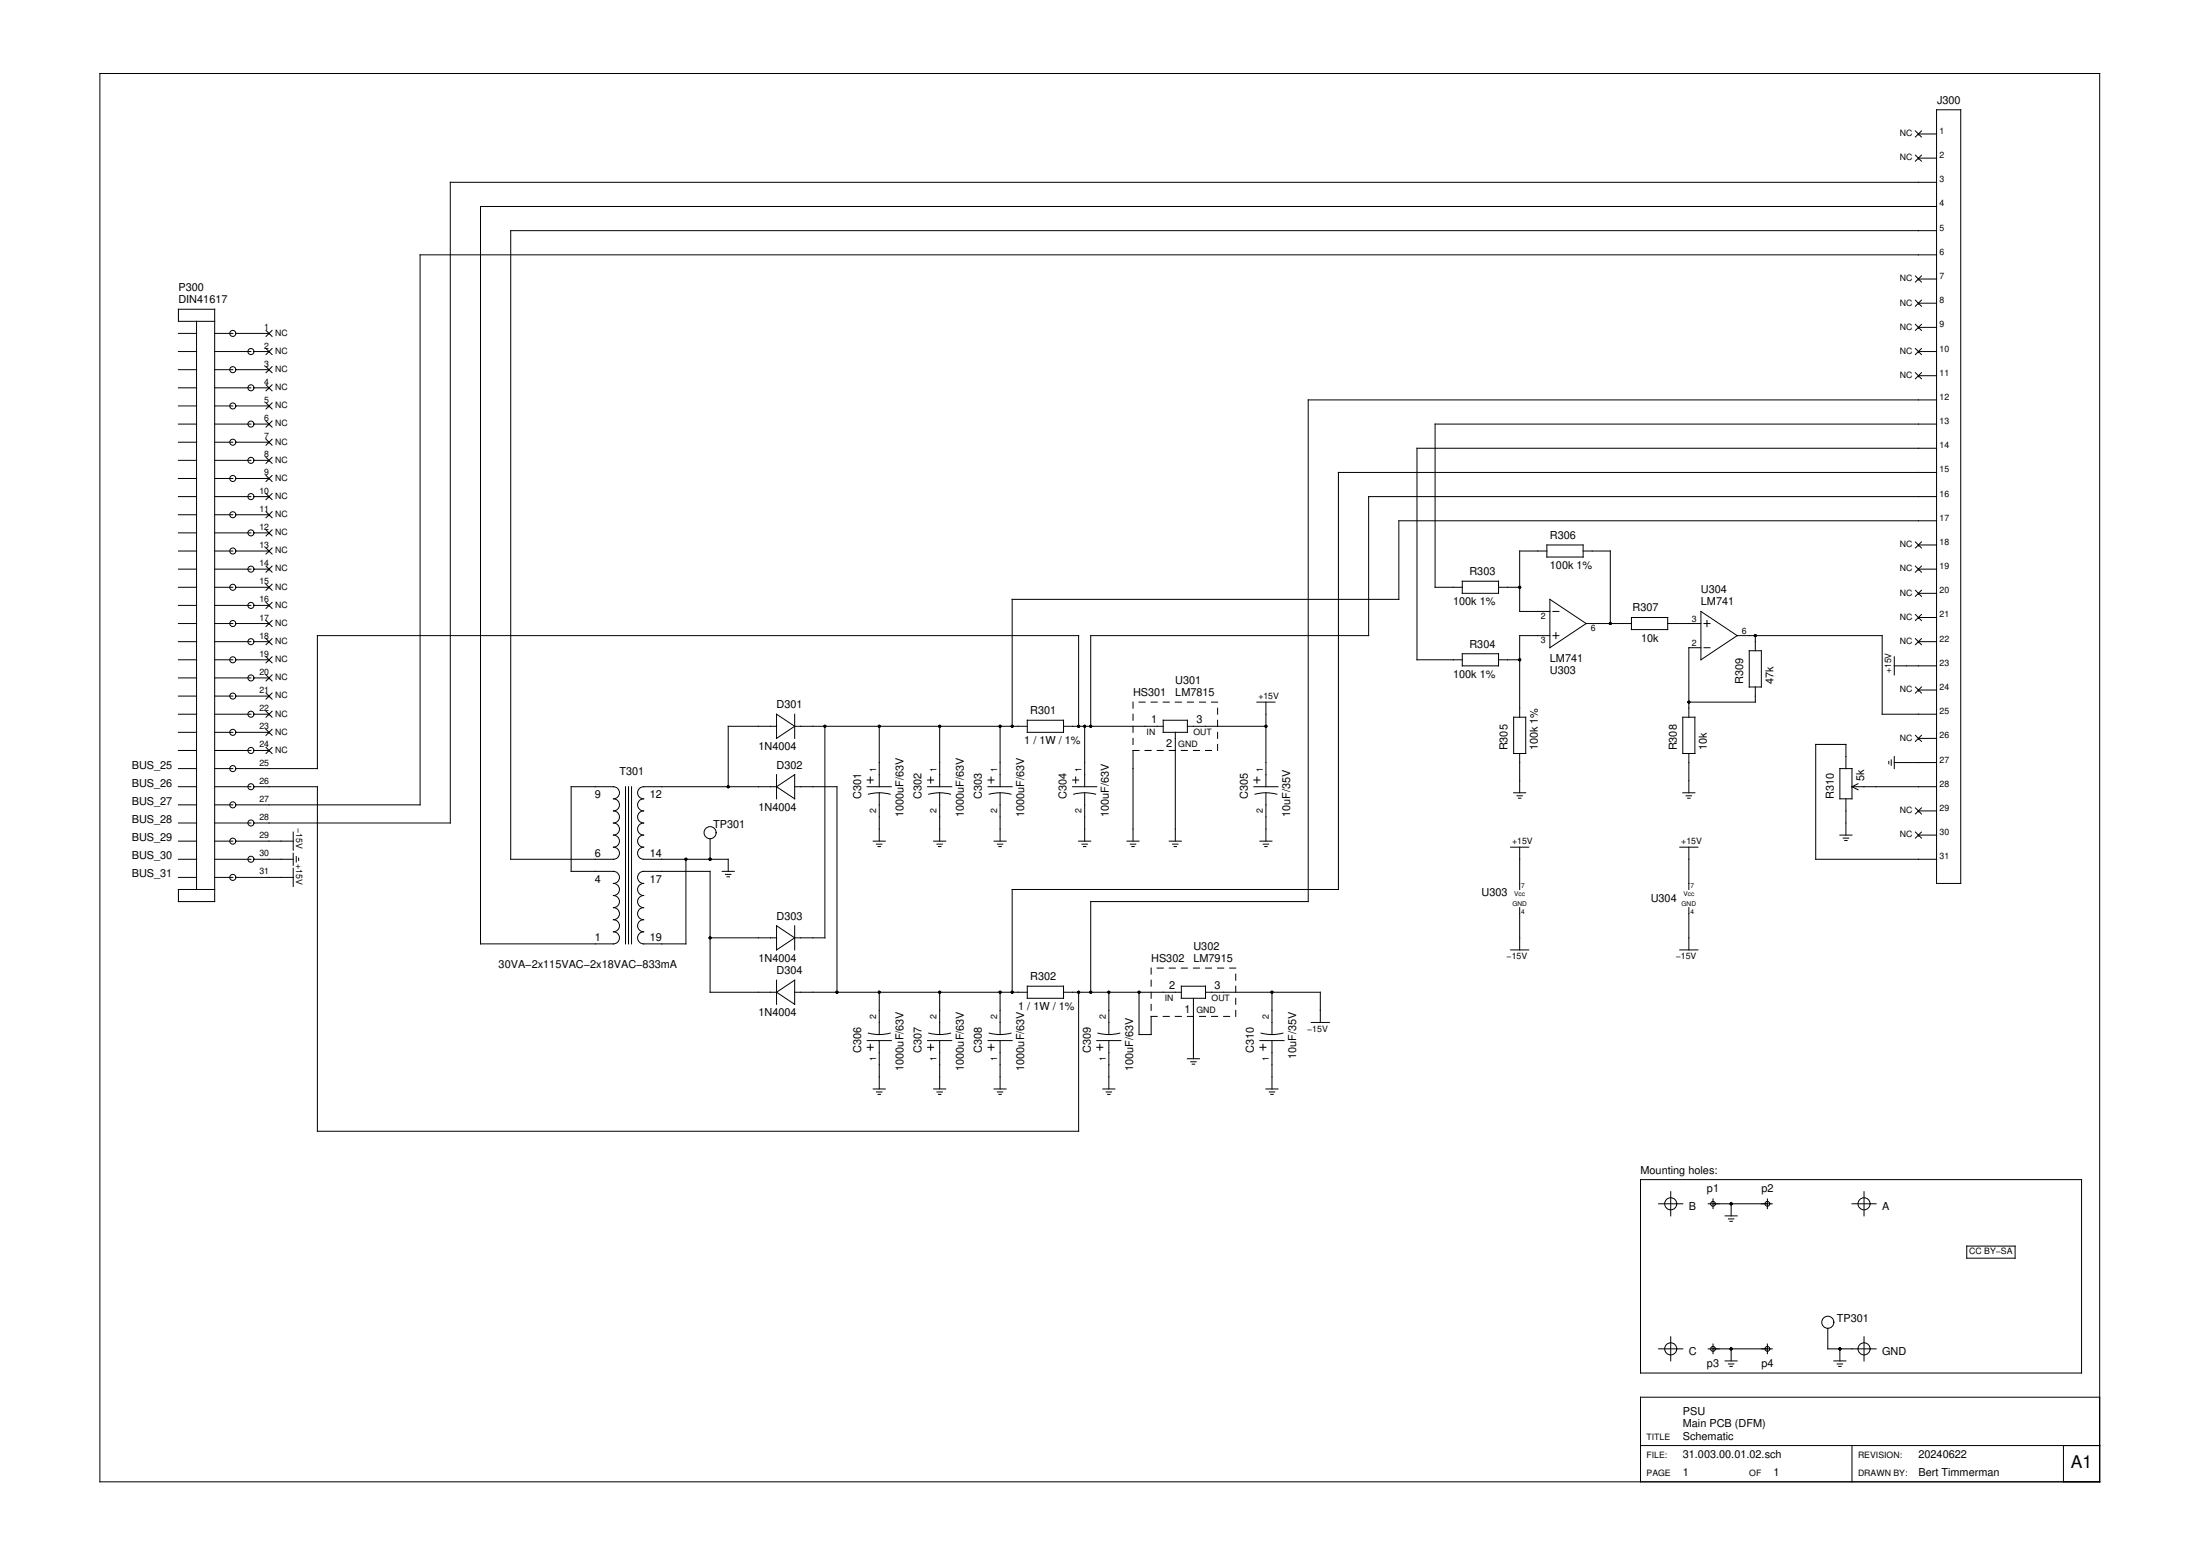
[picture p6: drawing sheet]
<svg xmlns="http://www.w3.org/2000/svg" width="420mm" height="297mm" viewBox="0 0 420 297" stroke-linecap="round" stroke-linejoin="round" font-family="sans-serif">
<g fill="none" stroke="#000" stroke-width=".19">
<path d="M19.1 14h381.9v268.9h-381.9zM365.8 25l1.2 1.1M365.8 29.6l1.2 1.2M366.4 25.6h.1M366.4 30.2h.1M366.4 25.6h3.4M366.4 30.2h3.4M367 25l-1.2 1.1M367 29.6l-1.2 1.2M369.8 39.4h-278v140.8h25.4a1.15 1.15 0 0 0 1.1-1.2 1.15 1.15 0 0 0-1.1-1.1 1.15 1.15 0 0 0 1.1-1.2 1.15 1.15 0 0 0-1.1-1.1 1.15 1.15 0 0 0 1.1-1.2 1.15 1.15 0 0 0-1.1-1.1 1.15 1.15 0 0 0 1.1-1.2 1.15 1.15 0 0 0-1.1-1.1 1.15 1.15 0 0 0 1.1-1.2 1.15 1.15 0 0 0-1.1-1.2 1.15 1.15 0 0 0 1.1-1.1 1.15 1.15 0 0 0-1.1-1.2h-8.1v-16.1h8.1a1.15 1.15 0 0 1 1.1 1.1 1.15 1.15 0 0 1-1.1 1.2 1.15 1.15 0 0 1 1.1 1.1 1.15 1.15 0 0 1-1.1 1.2 1.15 1.15 0 0 1 1.1 1.2 1.15 1.15 0 0 1-1.1 1.1 1.15 1.15 0 0 1 1.1 1.2 1.15 1.15 0 0 1-1.1 1.1 1.15 1.15 0 0 1 1.1 1.2 1.15 1.15 0 0 1-1.1 1.1 1.15 1.15 0 0 1 1.1 1.2 1.15 1.15 0 0 1-1.1 1.1h-19.7v-120h272.3M369.8 34.8h-283.8v122.3h-37.5M369.8 21h4.7v147.6h-4.7z"/>
<path d="M365.8 52.7l1.2 1.1M365.8 57.3l1.2 1.2M366.4 53.3h.1M366.4 57.9h.1M366.4 53.3h3.4M366.4 57.9h3.4M367 52.7l-1.2 1.1M367 57.3l-1.2 1.2M369.8 48.6h-289.6v105h-35.2M34.1 77.5h3.4M34.1 74h3.4M34.1 70.6h3.4"/>
<path d="M34.1 63.6h3.4M34.1 67.1h3.4M37.5 61.3v108.5M41 61.3h-6.9v-2.3h6.9v113.1h-6.9v-2.3h6.9M41 77.5h3.5M41 74h6.9M41 70.6h3.5M41 63.6h3.5M41 67.1h6.9M45 77.5h6.4M45 70.6h6.4M45 63.6h6.4"/>
<path d="M48.5 74h2.9M48.5 67.1h2.9M50.8 63.1l1.2 1.1M50.8 66.5l1.2 1.2M50.8 70l1.2 1.1M50.8 73.5l1.2 1.1M50.8 76.9l1.2 1.2M51.4 63.6h.1M51.4 67.1h.1M51.4 70.6h.1M51.4 74h.1M51.4 77.5h.1"/>
<path d="M52 63.1l-1.2 1.1M52 66.5l-1.2 1.2M52 70l-1.2 1.1M52 73.5l-1.2 1.1M52 76.9l-1.2 1.2M365.8 61.9l1.2 1.2M365.8 66.5l1.2 1.2M365.8 71.1l1.2 1.2M366.4 62.5h.1M366.4 67.1h.1M366.4 71.7h.1M366.4 67.1h3.4"/>
<path d="M366.4 62.5h3.4M366.4 71.7h3.4M367 61.9l-1.2 1.2M367 66.5l-1.2 1.2M367 71.1l-1.2 1.2M369.8 76.3h-120v95.8h-41.5v17.3M34.1 98.3h3.4M34.1 94.8h3.4M34.1 91.3h3.4M34.1 84.4h3.4M34.1 81h3.4M34.1 87.9h3.4"/>
<path d="M41 98.3h3.5M41 94.8h6.9M41 91.3h3.5M41 84.4h3.5M41 81h6.9M41 87.9h6.9M45 98.3h6.4M45 91.3h6.4M45 84.4h6.4M48.5 94.8h2.9M48.5 81h2.9M48.5 87.9h2.9"/>
<path d="M50.8 80.4l1.2 1.1M50.8 83.8l1.2 1.2M50.8 87.3l1.2 1.2M50.8 90.8l1.2 1.1M50.8 94.2l1.2 1.2M50.8 97.7l1.2 1.1M51.4 81h.1M51.4 84.4h.1M51.4 87.9h.1M51.4 91.3h.1M51.4 94.8h.1M51.4 98.3h.1"/>
<path d="M52 80.4l-1.2 1.1M52 83.8l-1.2 1.2M52 87.3l-1.2 1.2M52 90.8l-1.2 1.1M52 94.2l-1.2 1.2M52 97.7l-1.2 1.1M369.8 99.4h-102.6v15h-73.9v24.2M369.8 90.2h-114.2v79.6h-62.3v19.6M369.8 94.8h-108.4v26.5h-53.1v17.3M369.8 81h-95.7v31.1h5.2M369.8 85.6h-99.2v40.4h8.7M34.1 112.1h3.4"/>
<path d="M34.1 105.2h3.4M34.1 119h3.4M34.1 115.6h3.4M34.1 101.7h3.4M34.1 108.6h3.4M41 112.1h3.5M41 105.2h3.5M41 119h3.5M41 115.6h6.9M41 101.7h6.9M41 108.6h6.9M45 112.1h6.4"/>
<path d="M45 105.2h6.4M45 119h6.4M48.5 115.6h2.9M48.5 101.7h2.9M48.5 108.6h2.9M50.8 101.1l1.2 1.2M50.8 104.6l1.2 1.2M50.8 108.1l1.2 1.1M50.8 111.5l1.2 1.2M50.8 115l1.2 1.1M50.8 118.5l1.2 1.1M51.4 101.7h.1"/>
<path d="M51.4 105.2h.1M51.4 108.6h.1M51.4 112.1h.1M51.4 115.6h.1M51.4 119h.1M52 101.1l-1.2 1.2M52 104.6l-1.2 1.2M52 108.1l-1.2 1.1M52 111.5l-1.2 1.2M52 115l-1.2 1.1M52 118.5l-1.2 1.1M279.3 111h6.9v2.3h-6.9z"/>
<path d="M286.2 112.1h4M295.4 105.2h-5.2v11.5h5.8M295.4 104h6.9v2.3h-6.9zM296 114.4l6.9 4.6-6.9 4.6zM296.6 116.7h1.1M302.3 105.2h5.2v13.8M302.9 119h8.7M311.6 117.9h6.9v2.3h-6.9zM318.5 119h6.3M324.8 116.7l7 4.6-7 4.7zM325.4 119h1.2M326 118.5v1.1"/>
<path d="M365.8 103.5l1.2 1.1M365.8 108.1l1.2 1.1M365.8 112.7l1.2 1.1M365.8 117.3l1.2 1.2M366.4 104h.1M366.4 108.6h.1M366.4 113.3h.1M366.4 117.9h.1M366.4 113.3h3.4M366.4 117.9h3.4M366.4 108.6h3.4M366.4 104h3.4"/>
<path d="M367 103.5l-1.2 1.1M367 108.1l-1.2 1.1M367 112.7l-1.2 1.1M367 117.3l-1.2 1.2M34.1 139.8h3.4M34.1 126h3.4M34.1 136.3h3.4M34.1 132.9h3.4M34.1 129.4h3.4M34.1 122.5h3.4M41 139.8h3.5M41 126h3.5"/>
<path d="M41 136.3h6.9M41 132.9h3.5M41 129.4h6.9M41 122.5h6.9M45 139.8h6.4M45 126h6.4M45 132.9h6.4M48.5 136.3h2.9M48.5 129.4h2.9M48.5 122.5h2.9M50.8 121.9l1.2 1.2M50.8 125.4l1.2 1.1"/>
<path d="M50.8 128.8l1.2 1.2M50.8 132.3l1.2 1.2M50.8 135.8l1.2 1.1M50.8 139.2l1.2 1.2M51.4 122.5h.1M51.4 126h.1M51.4 129.4h.1M51.4 132.9h.1M51.4 136.3h.1M51.4 139.8h.1M52 121.9l-1.2 1.2M52 125.4l-1.2 1.1"/>
<path d="M52 128.8l-1.2 1.2M52 132.3l-1.2 1.2M52 135.8l-1.2 1.1M52 139.2l-1.2 1.2M148.3 136.3l3.5 2.3-3.5 2.4zM148.3 138.6h-9.2v11.6M151.8 136.3v4.7M151.8 138.6h44.4M157.5 138.6v40.4h-5.7M167.9 138.6v11.6M179.5 138.6v11.6M191 138.6v11.6"/>
<path d="M196.2 137.5h6.9v2.3h-6.9zM203.1 138.6h19.1M206 138.6v-17.3h-145.4v25.4h-15.6M207.2 138.6v11.6M216.4 134v1.2M216.4 136.3v1.2M216.4 138.6v1.2M217.5 134h1.2M219.8 134h1.2M222.2 137.5h4.6v2.3h-4.6zM222.2 134h1.1M224.5 139.8v20.8"/>
<path d="M224.5 134h1.1M226.8 138.6h15M226.8 134h1.1M229.1 134h1.1M231.4 134h1.1M232.5 135.2v1.1M232.5 137.5v1.1M232.5 139.8v1.2M240 134h3.5M241.8 134v16.2M279.3 124.8h6.9v2.3h-6.9zM286.2 126h4"/>
<path d="M289.1 136.9h2.3v6.9h-2.3zM296 121.3h-5.8v15.6M296.6 121.3h1.1M297.2 120.8v1.1M321.4 136.9h2.3v6.9h-2.3zM324.8 123.6h-2.3v13.3M325.4 123.6h1.2M331.8 121.3h27.7v15h10.3M334.1 124.2h2.3v6.9h-2.3zM335.2 121.3v2.9M335.2 131.1v2.9h-12.7M361.8 127.1h8"/>
<path d="M361.8 125.4v3.4M365.8 121.9l1.2 1.2M365.8 131.1l1.2 1.2M366.4 122.5h.1M366.4 131.7h.1M366.4 122.5h3.4M366.4 131.7h3.4M367 121.9l-1.2 1.2M367 131.1l-1.2 1.2M34.1 150.2h3.4M34.1 146.7h3.4M34.1 153.6h3.4"/>
<path d="M34.1 157.1h3.4M34.1 143.3h3.4M41 150.2h6.9M41 146.7h3.5M41 153.6h3.5M41 157.1h6.9M41 143.3h6.9M48.5 150.2h12.1v65.8h145.4v-26.6M48.5 143.3h2.9M50.8 142.7l1.2 1.1M51.4 143.3h.1M52 142.7l-1.2 1.1"/>
<path d="M56 158.8v3.5M119.5 150.2v30M120 150.2v30M120.6 150.2v30M148.3 150.2h-25.4a1.15 1.15 0 0 0-1.1 1.1 1.15 1.15 0 0 0 1.1 1.2 1.15 1.15 0 0 0-1.1 1.1 1.15 1.15 0 0 0 1.1 1.2 1.15 1.15 0 0 0-1.1 1.2 1.15 1.15 0 0 0 1.1 1.1 1.15 1.15 0 0 0-1.1 1.2 1.15 1.15 0 0 0 1.1 1.1 1.15 1.15 0 0 0-1.1 1.2 1.15 1.15 0 0 0 1.1 1.1 1.15 1.15 0 0 0-1.1 1.2 1.15 1.15 0 0 0 1.1 1.1h16.2v2.3M148.3 147.9v4.6M148.3 150.2l3.5-2.3v4.6zM151.8 150.2h8v39.2M165.6 150.2h4.6M165.6 148.9h1.2M165.8 151.6a8.1 8.1 0 0 1 4.2 0M166.2 148.3v1.2"/>
<path d="M167.9 151.3v9.3M177.2 150.2h4.6M177.2 148.9h1.1M177.4 151.6a8.1 8.1 0 0 1 4.2 0M177.7 148.3v1.2M179.5 151.3v9.3M188.7 150.2h4.6M188.7 148.9h1.1M188.9 151.6a8.1 8.1 0 0 1 4.2 0M189.3 148.3v1.2M191 151.3v9.3M204.8 150.2h4.7"/>
<path d="M204.8 148.9h1.2M205.1 151.6a8.1 8.1 0 0 1 4.1 0M205.4 148.3v1.2M207.2 151.3v9.3M216.4 141v1.1M217.5 143.3h-1.1v17.3M218.7 143.3h1.1M221 143.3h1.2M223.3 143.3h1.2M225.6 143.3h1.2M227.9 143.3h1.2M230.2 143.3h1.2"/>
<path d="M232.5 142.1v1.2M239.5 150.2h4.6M239.5 148.9h1.1M239.7 151.6a8.1 8.1 0 0 1 4.2 0M240 148.3v1.2M241.8 151.3v9.3M289.1 151.3h2.3M289.7 151.9h1M290 152.4h.5M290.2 143.8v7.5M321.4 151.3h2.3M322 151.9h1.1"/>
<path d="M322.3 152.4h.5M322.5 143.8v7.5M351.4 146.7h2.3v5.8h-2.3zM351.4 159.4h2.3M352 160h1.1M352.5 146.7v-4.6h-5.7v21.9h23M352.5 152.5v6.9M353.7 150.2h16.1M353.7 150.2l1.1 .6M354.8 149.6l-1.1 .6M360.7 145.3v.5M361.2 145.1v1"/>
<path d="M361.8 145.6h8M361.8 144.4v2.3M365.8 140.4l1.2 1.1M365.8 154.2l1.2 1.2M365.8 158.8l1.2 1.2M366.4 141h.1M366.4 154.8h.1M366.4 159.4h.1M366.4 141h3.4M366.4 154.8h3.4M366.4 159.4h3.4M367 140.4l-1.2 1.1"/>
<path d="M367 154.2l-1.2 1.2M367 158.8l-1.2 1.2M34.1 160.6h3.4M34.1 164h3.4M34.1 167.5h3.4M41 160.6h3.5M41 164h6.9M41 167.5h3.5M45 160.6h11M45 167.5h11M48.5 164h7.5M56 162.9v2.3"/>
<path d="M56 165.8v3.4M56.6 163.5v1.1M57 163.8v.5M131 164v16.2h-8.1a1.15 1.15 0 0 1-1.1-1.2 1.15 1.15 0 0 1 1.1-1.1 1.15 1.15 0 0 1-1.1-1.2 1.15 1.15 0 0 1 1.1-1.1 1.15 1.15 0 0 1-1.1-1.2 1.15 1.15 0 0 1 1.1-1.1 1.15 1.15 0 0 1-1.1-1.2 1.15 1.15 0 0 1 1.1-1.1 1.15 1.15 0 0 1-1.1-1.2 1.15 1.15 0 0 1 1.1-1.2 1.15 1.15 0 0 1-1.1-1.1 1.15 1.15 0 0 1 1.1-1.2h12.7v23.1h12.7M135.6 179h12.7M135.6 160.1v3.9M137.9 166.3h2.3M138.6 166.9h1M138.8 167.4h.5M148.3 176.7l3.5 2.3-3.5 2.3zM151.8 176.7v4.6M166.8 160.6h2.3"/>
<path d="M167.4 161.1h1M167.7 161.6h.5M178.3 160.6h2.3M178.9 161.1h1.1M179.2 161.6h.5M189.8 160.6h2.4M190.5 161.1h1M190.8 161.6h.4M206 160.6h2.3M206.6 161.1h1.1M206.9 161.6h.5M215.2 160.6h2.3"/>
<path d="M215.9 161.1h1M216.2 161.6h.4M223.3 160.6h2.3M223.9 161.1h1.1M224.2 161.6h.5M240.6 160.6h2.3M241.2 161.1h1.1M241.5 161.6h.5M288.5 161.7h3.5M290.2 161.7v8.1M290.2 173.3v8M320.8 161.7h3.5"/>
<path d="M322.5 161.7v8.1M322.5 173.3v8M352.3 160.5h.5M148.3 187.1v4.6M148.3 189.4l3.5-2.3v4.6zM151.8 189.4h44.4M165.6 198.6h4.6M165.6 199.9h1.2M165.8 197.2a8.1 8.1 0 0 0 4.2 0M166.2 199.3v1.2M167.9 189.4v8.1M167.9 198.6v9.3"/>
<path d="M177.2 198.6h4.6M177.2 199.9h1.1M177.4 197.2a8.1 8.1 0 0 0 4.2 0M177.7 199.3v1.2M179.5 189.4v8.1M179.5 198.6v9.3M188.7 198.6h4.6M188.7 199.9h1.1M188.9 197.2a8.1 8.1 0 0 0 4.2 0M189.3 199.3v1.2M191 189.4v8.1M191 198.6v9.3"/>
<path d="M196.2 188.3h6.9v2.3h-6.9zM203.1 189.4h22.5M209.5 198.6h4.6M209.5 199.9h1.1M209.7 197.2a8.1 8.1 0 0 0 4.2 0M210 199.3v1.2M211.8 189.4v8.1M211.8 198.6v9.3M217.5 189.4v8.1h2.3v-3.5h1.2M219.8 184.8v1.2M219.8 187.1v1.2M219.8 189.4v1.2"/>
<path d="M219.8 191.7v1.2M221 184.8h1.2M222.2 194h1.1M223.3 184.8h1.2M224.5 194h1.1M225.6 188.3h4.6v2.3h-4.6zM225.6 184.8h1.2M226.8 194h1.1M227.9 190.6v11.5M227.9 184.8h1.2M229.1 194h1.1M230.2 189.4h22v5.8"/>
<path d="M230.2 184.8h1.2M231.4 194h1.1M232.5 184.8h1.2M233.7 194h1.1M234.8 184.8h1.2M236 186v1.1M236 188.3v1.1M236 190.6v1.1M236 192.9v1.1M240.6 198.6h4.6M240.6 199.9h1.2M240.8 197.2a8.1 8.1 0 0 0 4.2 0"/>
<path d="M241.2 199.3v1.2M242.9 189.4v8.1M242.9 198.6v9.3M250.4 195.2h3.5M288.5 181.3h3.5M320.8 181.3h3.5M166.8 207.9h2.3M167.4 208.5h1M167.7 208.9h.5M178.3 207.9h2.3M178.9 208.5h1.1M179.2 208.9h.5"/>
<path d="M189.8 207.9h2.4M190.5 208.5h1M190.8 208.9h.4M210.6 207.9h2.3M211.2 208.5h1.1M211.5 208.9h.5M226.8 202.1h2.3M227.4 202.7h1M227.7 203.1h.5M241.8 207.9h2.3M242.4 208.5h1M242.7 208.9h.5"/>
<path d="M313.3 225.2h84.2v36.9h-84.2zM316.8 229.8h4.6M319.1 227.5v4.6M326.2 229.8h12.3M327.2 228.9v1.8M329.5 232.1h2.3M330.1 232.7h1M330.4 233.1h.4M330.6 229.8v2.3M337.5 228.9v1.8M353.7 229.8h4.6M356 227.5v4.6"/>
<path d="M375.6 237.9h9.2v2.3h-9.2zM316.8 257.5h4.6M319.1 255.2v4.6M326.2 257.5h12.3M327.2 256.6v1.8M329.5 259.8h2.3M330.6 257.5v2.3M337.5 256.6v1.8M349.1 253.6v3.9h9.2M350.2 259.8h2.3M351.4 257.5v2.3M356 255.2v4.6"/>
<path d="M313.3 276h87.7M330.1 260.4h1M330.4 260.8h.4M350.9 260.4h1M351.2 260.8h.4M353.7 276v6.9M394.1 276v6.9M401 266.7h-87.7v16.2"/>
<circle cx="44.5" cy="63.6" r=".58"/>
<circle cx="44.5" cy="77.5" r=".58"/>
<circle cx="44.5" cy="70.6" r=".58"/>
<circle cx="47.9" cy="67.1" r=".58"/>
<circle cx="47.9" cy="74" r=".58"/>
<circle cx="44.5" cy="84.4" r=".58"/>
<circle cx="44.5" cy="91.3" r=".58"/>
<circle cx="44.5" cy="98.3" r=".58"/>
<circle cx="47.9" cy="81" r=".58"/>
<circle cx="47.9" cy="94.8" r=".58"/>
<circle cx="47.9" cy="87.9" r=".58"/>
<circle cx="44.5" cy="112.1" r=".58"/>
<circle cx="44.5" cy="119" r=".58"/>
<circle cx="44.5" cy="105.2" r=".58"/>
<circle cx="47.9" cy="108.6" r=".58"/>
<circle cx="47.9" cy="115.6" r=".58"/>
<circle cx="47.9" cy="101.7" r=".58"/>
<circle cx="44.5" cy="132.9" r=".58"/>
<circle cx="44.5" cy="139.8" r=".58"/>
<circle cx="44.5" cy="126" r=".58"/>
<circle cx="47.9" cy="136.3" r=".58"/>
<circle cx="47.9" cy="122.5" r=".58"/>
<circle cx="47.9" cy="129.4" r=".58"/>
<circle cx="44.5" cy="146.7" r=".58"/>
<circle cx="44.5" cy="153.6" r=".58"/>
<circle cx="47.9" cy="150.2" r=".58"/>
<circle cx="47.9" cy="143.3" r=".58"/>
<circle cx="47.9" cy="157.1" r=".58"/>
<circle cx="135.6" cy="159" r="1.15"/>
<circle cx="44.5" cy="160.6" r=".58"/>
<circle cx="44.5" cy="167.5" r=".58"/>
<circle cx="47.9" cy="164" r=".58"/>
<circle cx="319.1" cy="229.8" r="1.15"/>
<circle cx="327.2" cy="229.8" r=".46"/>
<circle cx="337.5" cy="229.8" r=".46"/>
<circle cx="356" cy="229.8" r="1.15"/>
<circle cx="319.1" cy="257.5" r="1.15"/>
<circle cx="327.2" cy="257.5" r=".46"/>
<circle cx="337.5" cy="257.5" r=".46"/>
<circle cx="349.1" cy="252.4" r="1.15"/>
<circle cx="356" cy="257.5" r="1.15"/>
</g>
<g fill="#000">
<circle cx="290.2" cy="112.1" r=".29"/>
<circle cx="307.5" cy="119" r=".29"/>
<circle cx="157.5" cy="138.6" r=".29"/>
<circle cx="167.9" cy="138.6" r=".29"/>
<circle cx="179.5" cy="138.6" r=".29"/>
<circle cx="191" cy="138.6" r=".29"/>
<circle cx="193.3" cy="138.6" r=".29"/>
<circle cx="206" cy="138.6" r=".29"/>
<circle cx="207.2" cy="138.6" r=".29"/>
<circle cx="208.3" cy="138.6" r=".29"/>
<circle cx="241.8" cy="138.6" r=".29"/>
<circle cx="290.2" cy="126" r=".29"/>
<circle cx="322.5" cy="134" r=".29"/>
<circle cx="335.2" cy="121.3" r=".29"/>
<circle cx="139.1" cy="150.2" r=".29"/>
<circle cx="131" cy="164" r=".29"/>
<circle cx="135.6" cy="164" r=".29"/>
<circle cx="135.6" cy="179" r=".29"/>
<circle cx="159.8" cy="189.4" r=".29"/>
<circle cx="167.9" cy="189.4" r=".29"/>
<circle cx="179.5" cy="189.4" r=".29"/>
<circle cx="191" cy="189.4" r=".29"/>
<circle cx="193.3" cy="189.4" r=".29"/>
<circle cx="206" cy="189.4" r=".29"/>
<circle cx="208.3" cy="189.4" r=".29"/>
<circle cx="211.8" cy="189.4" r=".29"/>
<circle cx="217.5" cy="189.4" r=".29"/>
<circle cx="242.9" cy="189.4" r=".29"/>
<circle cx="330.6" cy="229.8" r=".29"/>
<circle cx="330.6" cy="257.5" r=".29"/>
<circle cx="351.4" cy="257.5" r=".29"/>
</g>
<text font-size="3.3" x="395.5" y="280.3">A1</text>
<g font-size="2.1">
<text x="369.9" y="19.8">J300</text>
<text x="34.1" y="55.6">P300</text>
<text x="34.1" y="57.9">DIN41617</text>
<text x="296" y="102.9">R306</text>
<text x="280.6" y="109.8">R303</text>
<text x="296" y="108.6">100k 1%</text>
<text x="324.8" y="113.3">U304</text>
<text x="277.5" y="115.6">100k 1%</text>
<text x="311.8" y="116.7">R307</text>
<text x="324.8" y="115.6">LM741</text>
<text x="280.6" y="123.6">R304</text>
<text x="313.4" y="122.5">10k</text>
<text x="224.5" y="130.6">U301</text>
<text x="277.5" y="129.4">100k 1%</text>
<text x="296" y="126.3">LM741</text>
<text x="296" y="128.6">U303</text>
<text x="332.9" y="130.6" transform="rotate(-90 332.9 130.6)">R309</text>
<text x="338.7" y="130.6" transform="rotate(-90 338.7 130.6)">47k</text>
<text x="148.3" y="135.2">D301</text>
<text x="196.8" y="136.3">R301</text>
<text x="216.4" y="132.9">HS301</text>
<text x="224.5" y="132.9">LM7815</text>
<text x="144.8" y="143.3">1N4004</text>
<text x="195.6" y="142.1">1 / 1W / 1%</text>
<text x="219.8" y="138.1">1</text>
<text x="222.7" y="142.7">2</text>
<text x="228.5" y="138.1">3</text>
<text x="287.9" y="143.3" transform="rotate(-90 287.9 143.3)">R305</text>
<text x="293.7" y="143.3" transform="rotate(-90 293.7 143.3)">100k 1%</text>
<text x="320.2" y="143.3" transform="rotate(-90 320.2 143.3)">R308</text>
<text x="326" y="143.3" transform="rotate(-90 326 143.3)">10k</text>
<text x="25.2" y="146.7">BUS_25</text>
<text x="118.3" y="147.9">T301</text>
<text x="148.3" y="146.7">D302</text>
<text x="356" y="149" transform="rotate(-90 356 149)">5k</text>
<text x="25.2" y="153.6">BUS_27</text>
<text x="25.2" y="150.2">BUS_26</text>
<text x="113.6" y="152.3">9</text>
<text x="124.1" y="152.3">12</text>
<text x="144.8" y="154.8">1N4004</text>
<text x="164.5" y="152.5" transform="rotate(-90 164.5 152.5)">C301</text>
<text x="172.5" y="156" transform="rotate(-90 172.5 156)">1000uF/63V</text>
<text x="176" y="152.5" transform="rotate(-90 176 152.5)">C302</text>
<text x="184.1" y="156" transform="rotate(-90 184.1 156)">1000uF/63V</text>
<text x="187.5" y="152.5" transform="rotate(-90 187.5 152.5)">C303</text>
<text x="195.6" y="156" transform="rotate(-90 195.6 156)">1000uF/63V</text>
<text x="203.7" y="152.5" transform="rotate(-90 203.7 152.5)">C304</text>
<text x="211.8" y="156" transform="rotate(-90 211.8 156)">100uF/63V</text>
<text x="238.3" y="152.5" transform="rotate(-90 238.3 152.5)">C305</text>
<text x="246.4" y="156" transform="rotate(-90 246.4 156)">10uF/35V</text>
<text x="350.2" y="152.5" transform="rotate(-90 350.2 152.5)">R310</text>
<text x="25.2" y="160.6">BUS_29</text>
<text x="25.2" y="157.1">BUS_28</text>
<text x="136.2" y="158.1">TP301</text>
<text x="25.2" y="164">BUS_30</text>
<text x="25.2" y="167.5">BUS_31</text>
<text x="113.6" y="163.5">6</text>
<text x="124.1" y="163.5">14</text>
<text x="113.6" y="168.5">4</text>
<text x="124.1" y="168.5">17</text>
<text x="282.9" y="171">U303</text>
<text x="315.3" y="172.1">U304</text>
<text x="113.6" y="179.7">1</text>
<text x="124.1" y="179.7">19</text>
<text x="148.3" y="175.6">D303</text>
<text x="95.2" y="184.8">30VA−2x115VAC−2x18VAC−833mA</text>
<text x="144.8" y="183.6">1N4004</text>
<text x="148.3" y="186">D304</text>
<text x="219.8" y="183.6">HS302</text>
<text x="227.9" y="183.6">LM7915</text>
<text x="227.9" y="181.3">U302</text>
<text x="196.8" y="187.1">R302</text>
<text x="223.3" y="188.8">2</text>
<text x="232" y="188.8">3</text>
<text x="144.8" y="194">1N4004</text>
<text x="194.5" y="192.9">1 / 1W / 1%</text>
<text x="226.2" y="193.5">1</text>
<text x="164.5" y="201" transform="rotate(-90 164.5 201)">C306</text>
<text x="176" y="201" transform="rotate(-90 176 201)">C307</text>
<text x="187.5" y="201" transform="rotate(-90 187.5 201)">C308</text>
<text x="208.3" y="201" transform="rotate(-90 208.3 201)">C309</text>
<text x="239.5" y="201" transform="rotate(-90 239.5 201)">C310</text>
<text x="247.5" y="202.1" transform="rotate(-90 247.5 202.1)">10uF/35V</text>
<text x="172.5" y="204.4" transform="rotate(-90 172.5 204.4)">1000uF/63V</text>
<text x="184.1" y="204.4" transform="rotate(-90 184.1 204.4)">1000uF/63V</text>
<text x="195.6" y="204.4" transform="rotate(-90 195.6 204.4)">1000uF/63V</text>
<text x="216.4" y="204.4" transform="rotate(-90 216.4 204.4)">100uF/63V</text>
<text x="313.3" y="224">Mounting holes:</text>
<text x="326" y="227.5">p1</text>
<text x="336.4" y="227.5">p2</text>
<text x="322.5" y="231">B</text>
<text x="359.5" y="231">A</text>
<text x="350.8" y="252.3">TP301</text>
<text x="322.5" y="258.6">C</text>
<text x="326" y="261">p3</text>
<text x="336.4" y="261">p4</text>
<text x="359.5" y="258.6">GND</text>
<text x="321.4" y="270.2">PSU</text>
<text x="321.4" y="274.8">Schematic</text>
<text x="321.4" y="272.5">Main PCB (DFM)</text>
<text x="321.4" y="278.3">31.003.00.01.02.sch</text>
<text x="321.4" y="281.7">1</text>
<text x="338.7" y="281.7">1</text>
<text x="366.4" y="278.3">20240622</text>
<text x="366.4" y="281.7">Bert Timmerman</text>
</g>
<g font-size="1.7">
<text x="362.8" y="26">NC</text>
<text x="370.4" y="25.6">1</text>
<text x="362.8" y="30.6">NC</text>
<text x="370.4" y="30.2">2</text>
<text x="370.4" y="34.8">3</text>
<text x="370.4" y="39.4">4</text>
<text x="370.4" y="44">5</text>
<text x="362.8" y="53.7">NC</text>
<text x="370.4" y="48.6">6</text>
<text x="370.4" y="53.3">7</text>
<text x="362.8" y="58.3">NC</text>
<text x="370.4" y="57.9">8</text>
<text x="50.5" y="63.1">1</text>
<text x="52.5" y="64.1">NC</text>
<text x="362.8" y="62.9">NC</text>
<text x="370.4" y="62.5">9</text>
<text x="50.5" y="70">3</text>
<text x="50.5" y="66.5">2</text>
<text x="52.5" y="67.6">NC</text>
<text x="52.5" y="71">NC</text>
<text x="362.8" y="67.6">NC</text>
<text x="370.4" y="67.1">10</text>
<text x="370.4" y="71.7">11</text>
<text x="50.5" y="76.9">5</text>
<text x="50.5" y="73.5">4</text>
<text x="52.5" y="74.5">NC</text>
<text x="52.5" y="77.9">NC</text>
<text x="362.8" y="72.2">NC</text>
<text x="370.4" y="76.3">12</text>
<text x="50.5" y="83.8">7</text>
<text x="50.5" y="80.4">6</text>
<text x="52.5" y="81.4">NC</text>
<text x="370.4" y="81">13</text>
<text x="50.5" y="87.3">8</text>
<text x="52.5" y="84.9">NC</text>
<text x="52.5" y="88.3">NC</text>
<text x="370.4" y="85.6">14</text>
<text x="49.5" y="94.2">10</text>
<text x="50.5" y="90.8">9</text>
<text x="52.5" y="91.8">NC</text>
<text x="52.5" y="95.2">NC</text>
<text x="370.4" y="90.2">15</text>
<text x="370.4" y="94.8">16</text>
<text x="49.5" y="97.7">11</text>
<text x="49.5" y="101.1">12</text>
<text x="52.5" y="98.7">NC</text>
<text x="370.4" y="99.4">17</text>
<text x="49.5" y="104.6">13</text>
<text x="52.5" y="102.2">NC</text>
<text x="52.5" y="105.6">NC</text>
<text x="362.8" y="104.5">NC</text>
<text x="370.4" y="104">18</text>
<text x="49.5" y="111.5">15</text>
<text x="49.5" y="108.1">14</text>
<text x="52.5" y="109.1">NC</text>
<text x="52.5" y="112.6">NC</text>
<text x="362.8" y="109.1">NC</text>
<text x="362.8" y="113.7">NC</text>
<text x="370.4" y="108.6">19</text>
<text x="370.4" y="113.3">20</text>
<text x="49.5" y="118.5">17</text>
<text x="49.5" y="115">16</text>
<text x="52.5" y="116">NC</text>
<text x="52.5" y="119.5">NC</text>
<text x="294.3" y="118.2">2</text>
<text x="323.1" y="118.7">3</text>
<text x="362.8" y="118.3">NC</text>
<text x="370.4" y="117.9">21</text>
<text x="49.5" y="125.4">19</text>
<text x="49.5" y="121.9">18</text>
<text x="52.5" y="122.9">NC</text>
<text x="294.3" y="122.8">3</text>
<text x="303.8" y="120.5">6</text>
<text x="323.1" y="123.4">2</text>
<text x="332.6" y="121.1">6</text>
<text x="362.8" y="122.9">NC</text>
<text x="370.4" y="122.5">22</text>
<text x="49.5" y="128.8">20</text>
<text x="52.5" y="126.4">NC</text>
<text x="52.5" y="129.9">NC</text>
<text x="361.2" y="128.6" transform="rotate(-90 361.2 128.6)">+15V</text>
<text x="370.4" y="127.1">23</text>
<text x="370.4" y="131.7">24</text>
<text x="49.5" y="135.8">22</text>
<text x="49.5" y="132.3">21</text>
<text x="52.5" y="133.3">NC</text>
<text x="52.5" y="136.8">NC</text>
<text x="240.3" y="133.5">+15V</text>
<text x="362.8" y="132.2">NC</text>
<text x="370.4" y="136.3">25</text>
<text x="49.5" y="142.7">24</text>
<text x="49.5" y="139.2">23</text>
<text x="52.5" y="140.2">NC</text>
<text x="52.5" y="143.7">NC</text>
<text x="219" y="140.4">IN</text>
<text x="225" y="142.7">GND</text>
<text x="227.9" y="140.4">OUT</text>
<text x="362.8" y="141.4">NC</text>
<text x="370.4" y="141">26</text>
<text x="49.5" y="146.1">25</text>
<text x="49.5" y="149.6">26</text>
<text x="167.3" y="147.3" transform="rotate(-90 167.3 147.3)">1</text>
<text x="178.9" y="147.3" transform="rotate(-90 178.9 147.3)">1</text>
<text x="190.4" y="147.3" transform="rotate(-90 190.4 147.3)">1</text>
<text x="206.6" y="147.3" transform="rotate(-90 206.6 147.3)">1</text>
<text x="241.2" y="147.3" transform="rotate(-90 241.2 147.3)">1</text>
<text x="370.4" y="145.6">27</text>
<text x="49.5" y="153.1">27</text>
<text x="167.3" y="155.2" transform="rotate(-90 167.3 155.2)">2</text>
<text x="178.9" y="155.2" transform="rotate(-90 178.9 155.2)">2</text>
<text x="190.4" y="155.2" transform="rotate(-90 190.4 155.2)">2</text>
<text x="206.6" y="155.2" transform="rotate(-90 206.6 155.2)">2</text>
<text x="241.2" y="155.2" transform="rotate(-90 241.2 155.2)">2</text>
<text x="362.8" y="155.2">NC</text>
<text x="370.4" y="150.2">28</text>
<text x="370.4" y="154.8">29</text>
<text x="49.5" y="156.5">28</text>
<text x="49.5" y="160">29</text>
<text x="56.6" y="158.1" transform="rotate(90 56.6 158.1)">−15V</text>
<text x="288.8" y="161.1">+15V</text>
<text x="321.1" y="161.1">+15V</text>
<text x="362.8" y="159.9">NC</text>
<text x="370.4" y="159.4">30</text>
<text x="49.5" y="166.9">31</text>
<text x="49.5" y="163.5">30</text>
<text x="56.6" y="165" transform="rotate(90 56.6 165)">+15V</text>
<text x="370.4" y="164">31</text>
<text x="287.7" y="183.1">−15V</text>
<text x="320" y="183.1">−15V</text>
<text x="222.4" y="191.1">IN</text>
<text x="231.4" y="191.1">OUT</text>
<text x="167.3" y="194.6" transform="rotate(-90 167.3 194.6)">2</text>
<text x="178.9" y="194.6" transform="rotate(-90 178.9 194.6)">2</text>
<text x="190.4" y="194.6" transform="rotate(-90 190.4 194.6)">2</text>
<text x="211.2" y="194.6" transform="rotate(-90 211.2 194.6)">2</text>
<text x="228.5" y="193.5">GND</text>
<text x="242.3" y="194.6" transform="rotate(-90 242.3 194.6)">2</text>
<text x="249.7" y="197">−15V</text>
<text x="167.3" y="202.5" transform="rotate(-90 167.3 202.5)">1</text>
<text x="178.9" y="202.5" transform="rotate(-90 178.9 202.5)">1</text>
<text x="190.4" y="202.5" transform="rotate(-90 190.4 202.5)">1</text>
<text x="211.2" y="202.5" transform="rotate(-90 211.2 202.5)">1</text>
<text x="242.3" y="202.5" transform="rotate(-90 242.3 202.5)">1</text>
<text x="376.1" y="239.5">CC BY−SA</text>
<text x="314.5" y="274.8">TITLE</text>
<text x="314.5" y="278.3">FILE:</text>
<text x="314.5" y="281.7">PAGE</text>
<text x="334.1" y="281.7">OF</text>
<text x="354.8" y="278.3">REVISION:</text>
<text x="354.8" y="281.7">DRAWN BY:</text>
</g>
<g font-size="1.3">
<text x="288.8" y="173">GND</text>
<text x="289.2" y="171">Vcc</text>
<text x="290.5" y="169.5">7</text>
<text x="321.1" y="173">GND</text>
<text x="321.5" y="171">Vcc</text>
<text x="322.8" y="169.5">7</text>
<text x="290.5" y="174.4">4</text>
<text x="322.8" y="174.4">4</text>
</g>
</svg>
